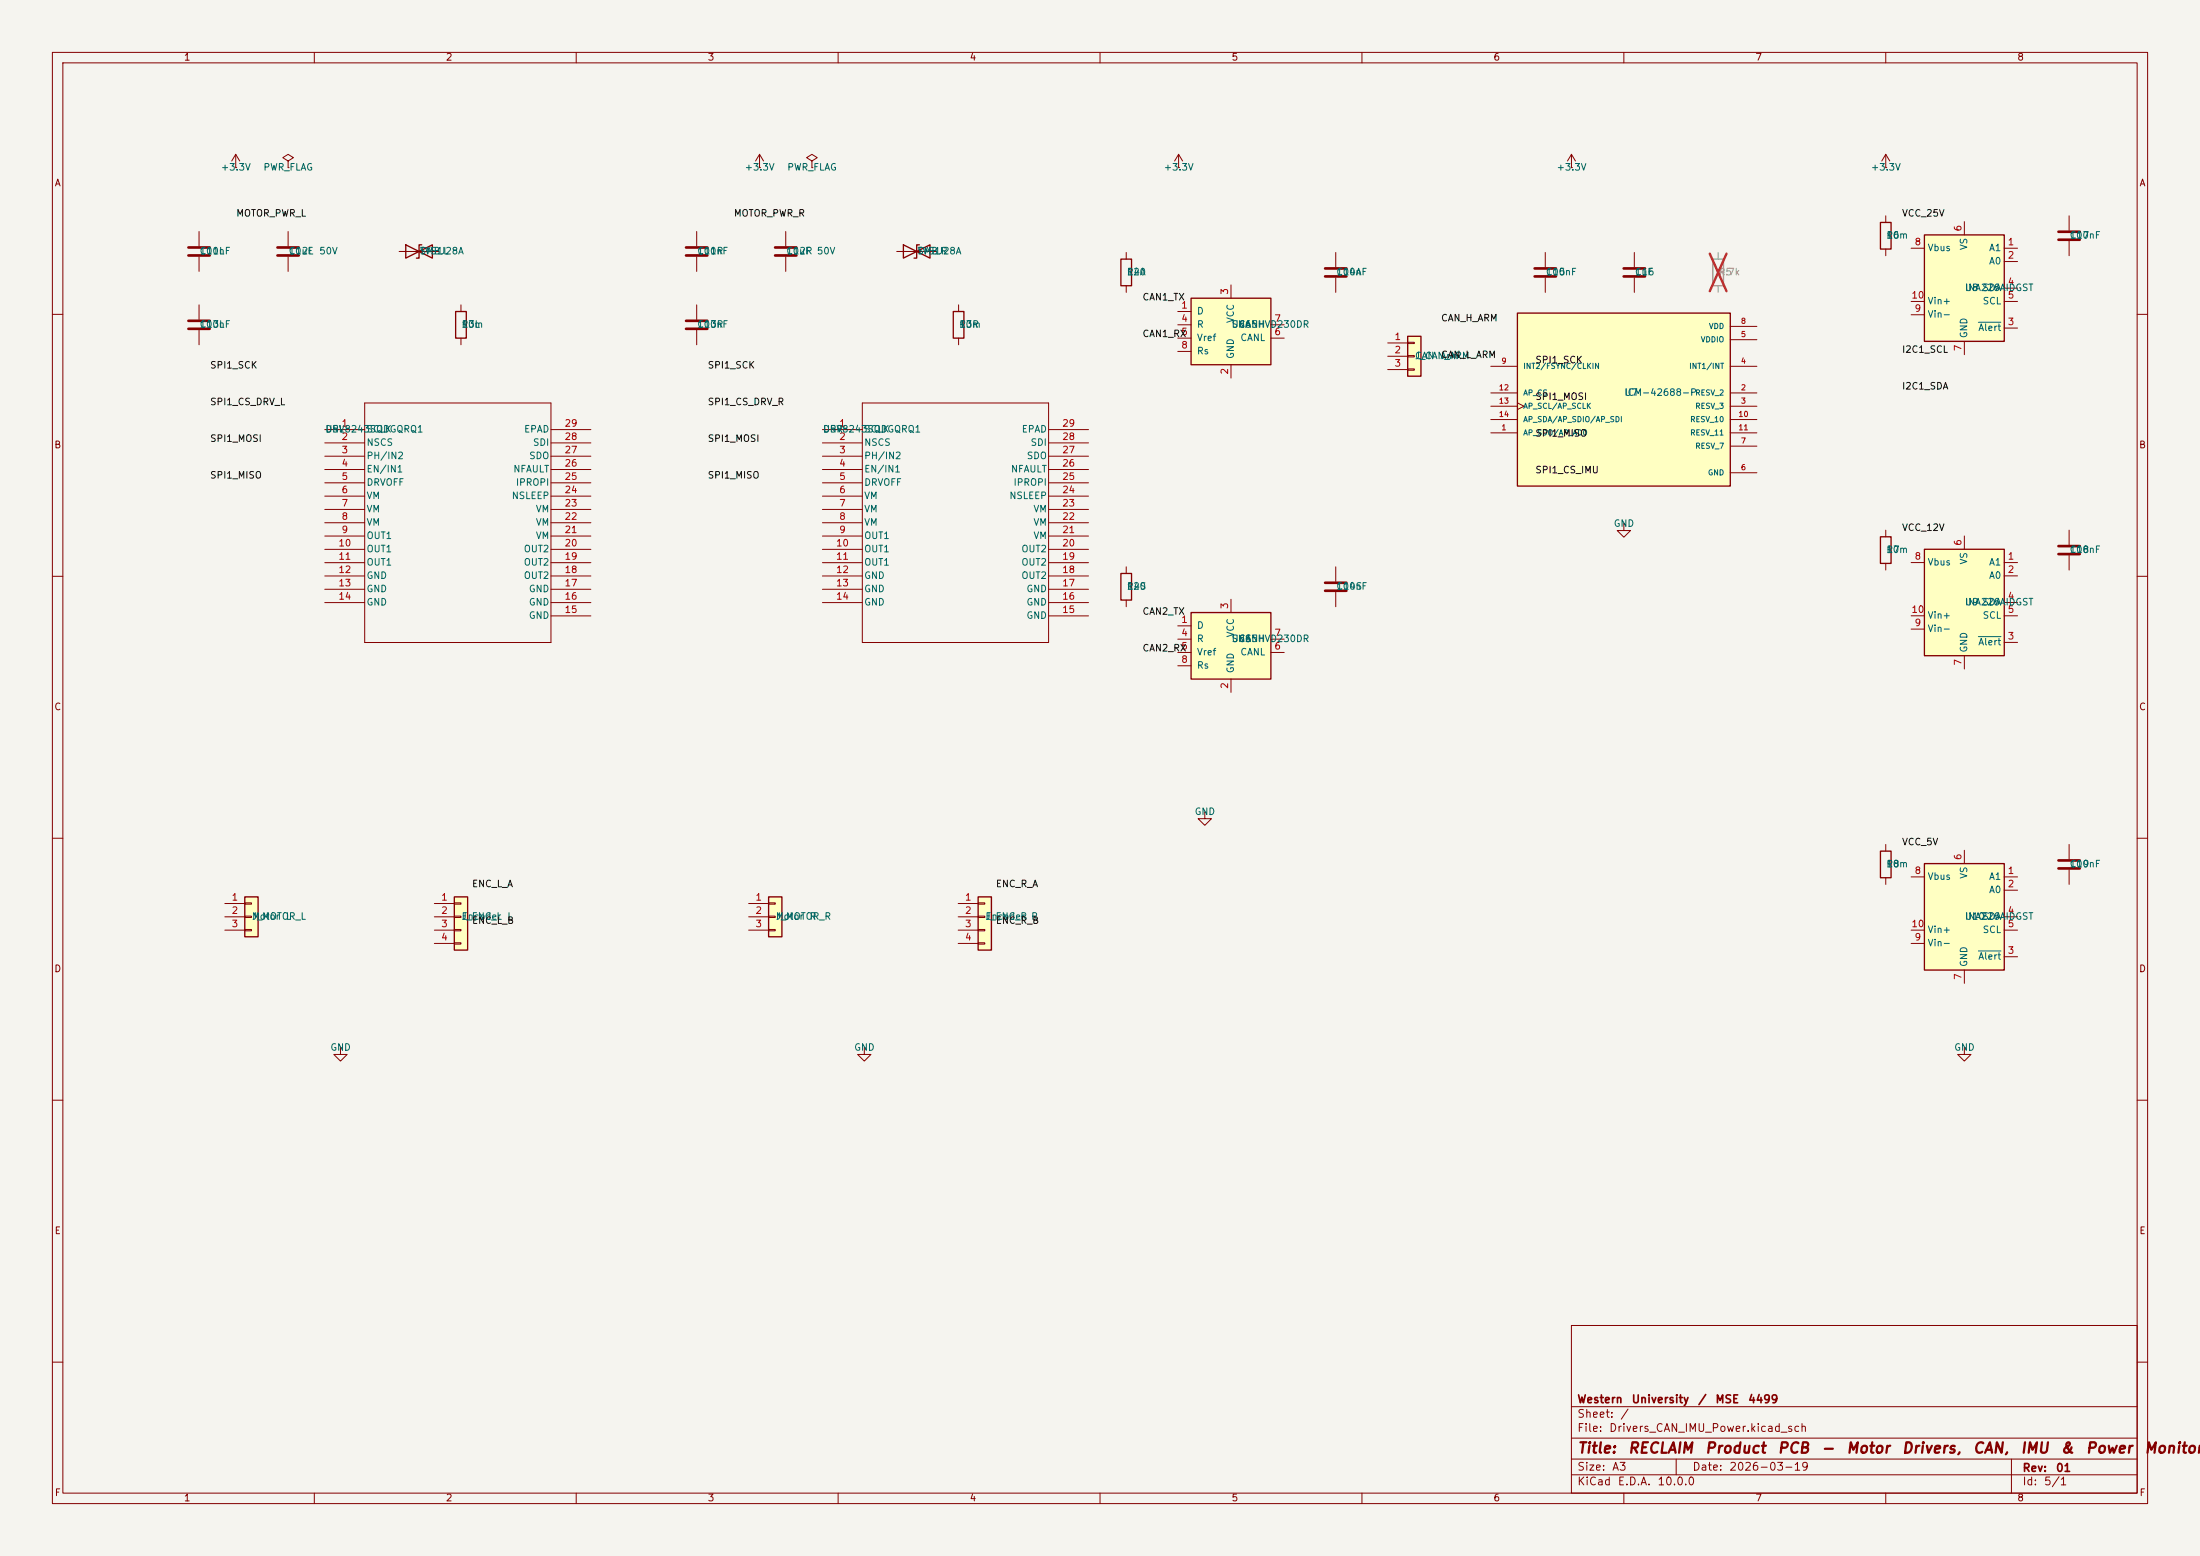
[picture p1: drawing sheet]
<svg xmlns="http://www.w3.org/2000/svg" width="420mm" height="297mm" viewBox="0 0 420 297" stroke-linecap="round" stroke-linejoin="round" font-family="sans-serif">
<path d="M0 0h420v297h-420z" fill="#f5f4ef" stroke="#f5f4ef" stroke-width=".19"/>
<g fill="none" stroke="#840000" stroke-width=".19">
<path d="M10 10h400v277h-400zM12 12h396v273h-396zM60 10v2M110 10v2M160 10v2M210 10v2M260 10v2M310 10v2M360 10v2M10 60h2M408 60h2M10 110h2"/>
<path d="M408 110h2M10 160h2M408 160h2M10 210h2M408 210h2M300 253h108v32h-108zM10 260h2M300 278.5h108M300 274.5h108M300 268.5h108M320 278.5v3M384 278.5v6.5"/>
<path d="M408 260h2M60 285v2M110 285v2M160 285v2M210 285v2M260 285v2M300 281.5h108M310 285v2M360 285v2"/>
</g>
<path d="M289.7 59.8h40.6v33h-40.6z" fill="#ffffc2"/>
<path d="M289.7 59.8h40.6v33h-40.6z" fill="none" stroke="#840000" stroke-width=".25"/>
<g fill="none" stroke="#840000" stroke-width=".19">
<path d="M300 32h.1M300 29.5l-.8 1.2M300 29.5l.8 1.2M300 29.5v2.5M295 48.2v2.8M295 53v2.8M284.6 75h5.1M284.6 77.5h5.1M284.6 69.9h5.1M289.7 76.9l1.2 .6-1.2 .7M330.3 75h5.1M330.3 77.5h5.1"/>
<path d="M330.3 69.9h5.1M330.3 64.8h5.1M330.3 62.3h5.1M284.6 82.6h5.1M284.6 80.1h5.1M330.3 82.6h5.1M330.3 90.2h5.1M330.3 85.2h5.1M330.3 80.1h5.1M165 200v1.3h1.3l-1.3 1.2-1.3-1.2h1.3M165 200h.1"/>
</g>
<path d="M327 49.5h2v5h-2z" fill="none" stroke="#9c9b98" stroke-width=".25"/>
<path d="M328 48.2v1.3M328 54.5v1.3" fill="none" stroke="#9c9b98" stroke-width=".19"/>
<path d="M326.4 48.4l3.2 7.2M329.6 48.4l-3.2 7.2" fill="none" stroke="#e12e31" stroke-width=".46"/>
<path d="M293 51.2h4M293 52.8h4" fill="none" stroke="#840000" stroke-width=".51"/>
<path d="M146.7 171.2h2.6v7.6h-2.6z" fill="#ffffc2"/>
<path d="M146.7 171.2h2.6v7.6h-2.6z" fill="none" stroke="#840000" stroke-width=".25"/>
<path d="M142.9 172.5h3.8M142.9 175h3.8M142.9 177.5h3.8M146.7 172.3h1.3v.3h-1.3zM146.7 174.9h1.3v.2h-1.3zM146.7 177.4h1.3v.3h-1.3z" fill="none" stroke="#840000" stroke-width=".19"/>
<path d="M186.7 171.2h2.6v10.1h-2.6z" fill="#ffffc2"/>
<path d="M186.7 171.2h2.6v10.1h-2.6z" fill="none" stroke="#840000" stroke-width=".25"/>
<g fill="none" stroke="#840000" stroke-width=".19">
<path d="M145 32h.1M145 29.5l-.8 1.2M145 29.5l.8 1.2M145 29.5v2.5M155 30.7l1-.6-1-.6-1 .6 1 .6v1.3M155 32h.1M133 44.2v2.8M133 49v2.8M150 44.2v2.8M150 49v2.8M255 108.2v2.8M255 113v2.8"/>
<path d="M230 155v1.3h1.3l-1.3 1.2-1.3-1.2h1.3M230 155h.1M182.9 172.5h3.8M182.9 175h3.8M182.9 177.5h3.8M186.7 172.3h1.3v.3h-1.3zM186.7 174.9h1.3v.2h-1.3zM186.7 177.4h1.3v.3h-1.3zM186.7 180h1.3v.2h-1.3zM182.9 180.1h3.8"/>
</g>
<path d="M131 47.2h4M131 48.8h4M148 47.2h4M148 48.8h4M253 111.2h4M253 112.8h4" fill="none" stroke="#840000" stroke-width=".51"/>
<path d="M227.4 116.9h15.2v12.7h-15.2z" fill="#ffffc2"/>
<path d="M227.4 116.9h15.2v12.7h-15.2z" fill="none" stroke="#840000" stroke-width=".25"/>
<path d="M224.8 119.5h2.6M235 114.4v2.5M224.8 122h2.6M224.8 124.5h2.6M224.8 127.1h2.6M235 129.6v2.6M242.6 122h2.6M242.6 124.5h2.6" fill="none" stroke="#840000" stroke-width=".19"/>
<path d="M268.7 64.2h2.6v7.6h-2.6z" fill="#ffffc2"/>
<path d="M268.7 64.2h2.6v7.6h-2.6z" fill="none" stroke="#840000" stroke-width=".25"/>
<g fill="none" stroke="#840000" stroke-width=".19">
<path d="M225 32h.1M225 29.5l-.8 1.2M225 29.5l.8 1.2M225 29.5v2.5M255 48.2v2.8M255 53v2.8M69.6 76.9h35.6v45.7h-35.6zM264.9 65.5h3.8M264.9 68h3.8M264.9 70.5h3.8M268.7 65.3h1.3v.3h-1.3zM268.7 67.9h1.3v.2h-1.3z"/>
<path d="M268.7 70.4h1.3v.3h-1.3zM62 82h7.6M62 84.5h7.6M62 87.1h7.6M62 89.6h7.6M62 92.2h7.6M62 94.7h7.6M62 97.2h7.6M62 99.8h7.6M105.2 82h7.6M105.2 84.5h7.6M105.2 87.1h7.6"/>
<path d="M105.2 89.6h7.6M105.2 92.2h7.6M105.2 94.7h7.6M105.2 97.2h7.6M105.2 99.8h7.6M62 102.3h7.6M62 104.9h7.6M62 107.4h7.6M62 109.9h7.6M62 112.5h7.6M62 115h7.6M105.2 102.3h7.6"/>
<path d="M105.2 104.9h7.6M105.2 107.4h7.6M105.2 109.9h7.6M105.2 112.5h7.6M105.2 115h7.6M105.2 117.6h7.6"/>
</g>
<path d="M253 51.2h4M253 52.8h4" fill="none" stroke="#840000" stroke-width=".51"/>
<path d="M227.4 56.9h15.2v12.7h-15.2z" fill="#ffffc2"/>
<path d="M227.4 56.9h15.2v12.7h-15.2z" fill="none" stroke="#840000" stroke-width=".25"/>
<path d="M224.8 59.5h2.6M235 54.4v2.5M224.8 62h2.6M224.8 64.5h2.6M224.8 67.1h2.6M235 69.6v2.6M242.6 62h2.6M242.6 64.5h2.6M65 200v1.3h1.3l-1.3 1.2-1.3-1.2h1.3M65 200h.1" fill="none" stroke="#840000" stroke-width=".19"/>
<path d="M86.7 171.2h2.6v10.1h-2.6z" fill="#ffffc2"/>
<path d="M86.7 171.2h2.6v10.1h-2.6z" fill="none" stroke="#840000" stroke-width=".25"/>
<path d="M82.9 172.5h3.8M82.9 175h3.8M82.9 177.5h3.8M86.7 172.3h1.3v.3h-1.3zM86.7 174.9h1.3v.2h-1.3zM86.7 177.4h1.3v.3h-1.3zM86.7 180h1.3v.2h-1.3zM82.9 180.1h3.8" fill="none" stroke="#840000" stroke-width=".19"/>
<path d="M46.7 171.2h2.6v7.6h-2.6z" fill="#ffffc2"/>
<path d="M46.7 171.2h2.6v7.6h-2.6z" fill="none" stroke="#840000" stroke-width=".25"/>
<path d="M42.9 172.5h3.8M42.9 175h3.8M42.9 177.5h3.8M46.7 172.3h1.3v.3h-1.3zM46.7 174.9h1.3v.2h-1.3zM46.7 177.4h1.3v.3h-1.3z" fill="none" stroke="#840000" stroke-width=".19"/>
<path d="M367.4 104.8h15.2v20.4h-15.2z" fill="#ffffc2"/>
<path d="M77.5 46.7v2.6l5-2.6v2.6zM80.5 46.7h-.5v2.6h-.5M87 59.5h2v5h-2zM172.5 46.7v2.6l5-2.6v2.6zM175.5 46.7h-.5v2.6h-.5M182 59.5h2v5h-2zM214 49.5h2v5h-2zM214 109.5h2v5h-2zM359 102.5h2v5h-2zM367.4 104.8h15.2v20.4h-15.2z" fill="none" stroke="#840000" stroke-width=".25"/>
<g fill="none" stroke="#840000" stroke-width=".19">
<path d="M45 32h.1M45 29.5l-.8 1.2M45 29.5l.8 1.2M45 29.5v2.5M55 30.7l1-.6-1-.6-1 .6 1 .6v1.3M55 32h.1M38 44.2v2.8M38 49v2.8M38 58.2v2.8M55 44.2v2.8M55 49v2.8M76.2 48h7.6"/>
<path d="M88 58.2v1.3M133 58.2v2.8M171.2 48h7.6M183 58.2v1.3M215 48.2v1.3M215 54.5v1.3M312 48.2v2.8M312 53v2.8M38 63v2.8M88 64.5v1.3M133 63v2.8M164.6 76.9h35.6v45.7h-35.6z"/>
<path d="M183 64.5v1.3M157 82h7.6M157 84.5h7.6M157 87.1h7.6M157 89.6h7.6M157 92.2h7.6M157 94.7h7.6M157 97.2h7.6M157 99.8h7.6M200.2 82h7.6M200.2 84.5h7.6M200.2 87.1h7.6"/>
<path d="M200.2 89.6h7.6M200.2 92.2h7.6M200.2 94.7h7.6M200.2 97.2h7.6M200.2 99.8h7.6M157 107.4h7.6M157 115h7.6M157 102.3h7.6M157 104.9h7.6M157 109.9h7.6M157 112.5h7.6M200.2 107.4h7.6"/>
<path d="M200.2 115h7.6M200.2 117.6h7.6M200.2 102.3h7.6M200.2 104.9h7.6M200.2 109.9h7.6M200.2 112.5h7.6M215 108.2v1.3M215 114.5v1.3M360 101.2v1.3M360 107.5v1.3M364.8 107.4h2.6M364.8 117.5h2.6"/>
<path d="M375 102.3v2.5M382.6 107.4h2.6M382.6 109.9h2.6M382.6 115h2.6M382.6 117.5h2.6M395 101.2v2.8M395 106v2.8M364.8 120.1h2.6M375 125.2v2.5M382.6 122.6h2.6M375 200v1.3h1.3l-1.3 1.2-1.3-1.2h1.3M375 200h.1"/>
</g>
<path d="M377.7 121.5h4.3" fill="none" stroke="#006464" stroke-width=".19"/>
<path d="M36 47.2h4M36 48.8h4M53 47.2h4M53 48.8h4M310 51.2h4M310 52.8h4M36 61.2h4M36 62.8h4M131 61.2h4M131 62.8h4M393 104.2h4M393 105.8h4" fill="none" stroke="#840000" stroke-width=".51"/>
<path d="M367.4 164.8h15.2v20.4h-15.2z" fill="#ffffc2"/>
<path d="M367.4 164.8h15.2v20.4h-15.2z" fill="none" stroke="#840000" stroke-width=".25"/>
<g fill="none" stroke="#840000" stroke-width=".19">
<path d="M360 32h.1M360 29.5l-.8 1.2M360 29.5l.8 1.2M360 29.5v2.5M395 41.2v2.8M395 46v2.8M364.8 167.4h2.6M364.8 177.5h2.6M375 162.3v2.5M382.6 167.4h2.6M382.6 169.9h2.6M382.6 175h2.6"/>
<path d="M382.6 177.5h2.6M395 161.2v2.8M395 166v2.8M364.8 180.1h2.6M375 185.2v2.5M382.6 182.6h2.6"/>
</g>
<path d="M377.7 181.5h4.3" fill="none" stroke="#006464" stroke-width=".19"/>
<path d="M393 44.2h4M393 45.8h4M393 164.2h4M393 165.8h4" fill="none" stroke="#840000" stroke-width=".51"/>
<path d="M367.4 44.8h15.2v20.4h-15.2z" fill="#ffffc2"/>
<path d="M359 42.5h2v5h-2zM367.4 44.8h15.2v20.4h-15.2zM359 162.5h2v5h-2z" fill="none" stroke="#840000" stroke-width=".25"/>
<g fill="none" stroke="#840000" stroke-width=".19">
<path d="M360 41.2v1.3M360 47.5v1.3M364.8 47.4h2.6M364.8 57.5h2.6M375 42.3v2.5M382.6 47.4h2.6M382.6 49.9h2.6M382.6 55h2.6M382.6 57.5h2.6M364.8 60.1h2.6M375 65.2v2.5M382.6 62.6h2.6"/>
<path d="M310 100v1.3h1.3l-1.3 1.2-1.3-1.2h1.3M310 100h.1M360 161.2v1.3M360 167.5v1.3"/>
</g>
<path d="M377.7 61.5h4.3" fill="none" stroke="#006464" stroke-width=".19"/>
<g font-size="2" fill="#840000">
<text x="301" y="277.9">Title:</text>
<text x="310.6" y="277.9">RECLAIM</text>
<text x="325.4" y="277.9">Product</text>
<text x="339.2" y="277.9">PCB</text>
<text x="347.5" y="277.9">-</text>
<text x="352.3" y="277.9">Motor</text>
<text x="362.9" y="277.9">Drivers,</text>
<text x="376.5" y="277.9">CAN,</text>
<text x="385.6" y="277.9">IMU</text>
<text x="393.2" y="277.9">&amp;</text>
<text x="398" y="277.9">Power</text>
<text x="409.2" y="277.9">Monitori</text>
</g>
<g font-size="1.5" fill="#840000">
<text x="301" y="268.2">Western</text>
<text x="311.4" y="268.2">University</text>
<text x="324" y="268.2">/</text>
<text x="327.4" y="268.2">MSE</text>
<text x="333.6" y="268.2">4499</text>
<text x="301" y="273.7">File:</text>
<text x="301" y="271">Sheet:</text>
<text x="307.1" y="273.7">Drivers_CAN_IMU_Power.kicad_sch</text>
<text x="309.2" y="271">/</text>
<text x="301" y="281.1">Size:</text>
<text x="307.6" y="281.1">A3</text>
<text x="323" y="281.1">Date:</text>
<text x="330" y="281.1">2026-03-19</text>
<text x="386" y="281.3">Rev:</text>
<text x="392.4" y="281.3">01</text>
<text x="301" y="283.9">KiCad</text>
<text x="308.7" y="283.9">E.D.A.</text>
<text x="316.3" y="283.9">10.0.0</text>
<text x="386" y="283.9">Id:</text>
<text x="390.1" y="283.9">5/1</text>
</g>
<g font-size="1.3" fill="#840000">
<text x="35" y="11.9">1</text>
<text x="85" y="11.9">2</text>
<text x="135" y="11.9">3</text>
<text x="185" y="11.9">4</text>
<text x="235" y="11.9">5</text>
<text x="285" y="11.9">6</text>
<text x="335" y="11.9">7</text>
<text x="385" y="11.9">8</text>
<text x="10.3" y="35.9">A</text>
<text x="408.3" y="35.9">A</text>
<text x="10.3" y="85.9">B</text>
<text x="408.2" y="85.9">B</text>
<text x="10.3" y="135.9">C</text>
<text x="408.2" y="135.9">C</text>
<text x="10.3" y="185.9">D</text>
<text x="408.2" y="185.9">D</text>
<text x="10.3" y="235.9">E</text>
<text x="408.3" y="235.9">E</text>
<text x="10.3" y="285.9">F</text>
<text x="35" y="286.9">1</text>
<text x="85" y="286.9">2</text>
<text x="135" y="286.9">3</text>
<text x="185" y="286.9">4</text>
<text x="235" y="286.9">5</text>
<text x="285" y="286.9">6</text>
<text x="335" y="286.9">7</text>
<text x="385" y="286.9">8</text>
<text x="408.3" y="285.9">F</text>
</g>
<g font-size="1.3" fill="#006464">
<text x="42.1" y="32.9">+3.3V</text>
<text x="50.2" y="32.9">PWR_FLAG</text>
<text x="142.1" y="32.9">+3.3V</text>
<text x="150.2" y="32.9">PWR_FLAG</text>
<text x="222.1" y="32.9">+3.3V</text>
<text x="297.1" y="32.9">+3.3V</text>
<text x="357.1" y="32.9">+3.3V</text>
<text x="360" y="45.9">R6</text>
<text x="360" y="45.9">10m</text>
<text x="375.9" y="47.8" transform="rotate(-90 375.9 47.8)">VS</text>
<text x="395" y="45.9">100nF</text>
<text x="395" y="45.9">C17</text>
<text x="38" y="48.9">C11L</text>
<text x="38" y="48.9">100nF</text>
<text x="55" y="48.9">C12L</text>
<text x="55" y="48.9">10uF</text>
<text x="60.8" y="48.9">50V</text>
<text x="80" y="48.9">TVS1L</text>
<text x="80" y="48.9">SMBJ28A</text>
<text x="133" y="48.9">100nF</text>
<text x="133" y="48.9">C11R</text>
<text x="150" y="48.9">C12R 50V</text>
<text x="150" y="48.9">10uF</text>
<text x="175" y="48.9">SMBJ28A</text>
<text x="175" y="48.9">TVS1R</text>
<text x="215" y="52.9">R4A</text>
<text x="215" y="52.9">120</text>
<text x="255" y="52.9">100nF</text>
<text x="255" y="52.9">C14A</text>
<text x="295" y="52.9">100nF</text>
<text x="295" y="52.9">C15</text>
<text x="312" y="52.9">1uF</text>
<text x="312" y="52.9">C16</text>
<text x="367.9" y="48.2">Vbus</text>
<text x="379.6" y="48.2">A1</text>
<text x="379.6" y="50.8">A0</text>
<text x="367.9" y="58.4">Vin+</text>
<text x="375" y="55.9">INA226AIDGST</text>
<text x="375" y="55.9">U8 SDA</text>
<text x="378.4" y="58.4">SCL</text>
<text x="38" y="62.9">C13L</text>
<text x="38" y="62.9">100nF</text>
<text x="88" y="62.9">10m</text>
<text x="88" y="62.9">R3L</text>
<text x="133" y="62.9">100nF</text>
<text x="133" y="62.9">C13R</text>
<text x="183" y="62.9">R3R</text>
<text x="183" y="62.9">10m</text>
<text x="228.4" y="60.3">D</text>
<text x="228.4" y="62.9">R</text>
<text x="228.4" y="65.4">Vref</text>
<text x="235" y="62.9">U6A</text>
<text x="235" y="62.9">SN65HVD230DR</text>
<text x="235.9" y="61.8" transform="rotate(-90 235.9 61.8)">VCC</text>
<text x="236.4" y="62.9">CANH</text>
<text x="236.7" y="65.4">CANL</text>
<text x="367.9" y="60.9">Vin-</text>
<text x="375.9" y="64.7" transform="rotate(-90 375.9 64.7)">GND</text>
<text x="377.6" y="63.5">Alert</text>
<text x="228.4" y="67.9">Rs</text>
<text x="235.9" y="68.6" transform="rotate(-90 235.9 68.6)">GND</text>
<text x="270" y="68.9">J_CAN_ARM</text>
<text x="270" y="68.9">CAN</text>
<text x="274.9" y="68.9">Arm</text>
<text x="310" y="75.9">ICM-42688-P</text>
<text x="310" y="75.9">U7</text>
<text x="62" y="82.9">U5L</text>
<text x="62" y="82.9">DRV8243SQDGQRQ1</text>
<text x="69.9" y="82.9">SCLK</text>
<text x="99.9" y="82.9">EPAD</text>
<text x="157" y="82.9">DRV8243SQDGQRQ1</text>
<text x="157" y="82.9">U5R</text>
<text x="164.9" y="82.9">SCLK</text>
<text x="194.9" y="82.9">EPAD</text>
<text x="69.9" y="85.4">NSCS</text>
<text x="69.9" y="87.9">PH/IN2</text>
<text x="100.9" y="87.9">SDO</text>
<text x="101.6" y="85.4">SDI</text>
<text x="164.9" y="85.4">NSCS</text>
<text x="164.9" y="87.9">PH/IN2</text>
<text x="195.9" y="87.9">SDO</text>
<text x="196.6" y="85.4">SDI</text>
<text x="69.9" y="90.5">EN/IN1</text>
<text x="69.9" y="93">DRVOFF</text>
<text x="69.9" y="95.6">VM</text>
<text x="97.6" y="95.6">NSLEEP</text>
<text x="97.9" y="90.5">NFAULT</text>
<text x="98.4" y="93">IPROPI</text>
<text x="164.9" y="90.5">EN/IN1</text>
<text x="164.9" y="93">DRVOFF</text>
<text x="164.9" y="95.6">VM</text>
<text x="192.6" y="95.6">NSLEEP</text>
<text x="192.9" y="90.5">NFAULT</text>
<text x="193.4" y="93">IPROPI</text>
<text x="69.9" y="98.1">VM</text>
<text x="69.9" y="100.6">VM</text>
<text x="102.2" y="100.6">VM</text>
<text x="102.2" y="98.1">VM</text>
<text x="164.9" y="98.1">VM</text>
<text x="164.9" y="100.6">VM</text>
<text x="197.2" y="100.6">VM</text>
<text x="197.2" y="98.1">VM</text>
<text x="308" y="100.9">GND</text>
<text x="69.9" y="103.2">OUT1</text>
<text x="69.9" y="105.7">OUT1</text>
<text x="99.9" y="105.7">OUT2</text>
<text x="102.2" y="103.2">VM</text>
<text x="164.9" y="103.2">OUT1</text>
<text x="164.9" y="105.7">OUT1</text>
<text x="194.9" y="105.7">OUT2</text>
<text x="197.2" y="103.2">VM</text>
<text x="360" y="105.9">R7</text>
<text x="360" y="105.9">10m</text>
<text x="375.9" y="107.8" transform="rotate(-90 375.9 107.8)">VS</text>
<text x="395" y="105.9">100nF</text>
<text x="395" y="105.9">C18</text>
<text x="69.9" y="108.3">OUT1</text>
<text x="69.9" y="110.8">GND</text>
<text x="69.9" y="113.3">GND</text>
<text x="99.9" y="110.8">OUT2</text>
<text x="99.9" y="108.3">OUT2</text>
<text x="100.9" y="113.3">GND</text>
<text x="164.9" y="108.3">OUT1</text>
<text x="164.9" y="110.8">GND</text>
<text x="164.9" y="113.3">GND</text>
<text x="194.9" y="110.8">OUT2</text>
<text x="194.9" y="108.3">OUT2</text>
<text x="195.9" y="113.3">GND</text>
<text x="215" y="112.9">120</text>
<text x="215" y="112.9">R4S</text>
<text x="255" y="112.9">C14S</text>
<text x="255" y="112.9">100nF</text>
<text x="367.9" y="108.2">Vbus</text>
<text x="379.6" y="108.2">A1</text>
<text x="379.6" y="110.8">A0</text>
<text x="69.9" y="115.9">GND</text>
<text x="100.9" y="118.4">GND</text>
<text x="100.9" y="115.9">GND</text>
<text x="164.9" y="115.9">GND</text>
<text x="195.9" y="118.4">GND</text>
<text x="195.9" y="115.9">GND</text>
<text x="367.9" y="118.4">Vin+</text>
<text x="375" y="115.9">INA226AIDGST</text>
<text x="375" y="115.9">U9 SDA</text>
<text x="378.4" y="118.4">SCL</text>
<text x="228.4" y="120.3">D</text>
<text x="228.4" y="122.9">R</text>
<text x="228.4" y="125.4">Vref</text>
<text x="235" y="122.9">U6S</text>
<text x="235" y="122.9">SN65HVD230DR</text>
<text x="235.9" y="121.8" transform="rotate(-90 235.9 121.8)">VCC</text>
<text x="236.4" y="122.9">CANH</text>
<text x="236.7" y="125.4">CANL</text>
<text x="367.9" y="120.9">Vin-</text>
<text x="375.9" y="124.7" transform="rotate(-90 375.9 124.7)">GND</text>
<text x="377.6" y="123.5">Alert</text>
<text x="228.4" y="127.9">Rs</text>
<text x="235.9" y="128.6" transform="rotate(-90 235.9 128.6)">GND</text>
<text x="228" y="155.9">GND</text>
<text x="360" y="165.9">R8</text>
<text x="360" y="165.9">10m</text>
<text x="375.9" y="167.8" transform="rotate(-90 375.9 167.8)">VS</text>
<text x="395" y="165.9">100nF</text>
<text x="395" y="165.9">C19</text>
<text x="367.9" y="168.2">Vbus</text>
<text x="379.6" y="168.2">A1</text>
<text x="379.6" y="170.8">A0</text>
<text x="48" y="175.9">J_MOTOR_L</text>
<text x="48" y="175.9">Motor</text>
<text x="54.4" y="175.9">L</text>
<text x="88" y="175.9">Encoder</text>
<text x="88" y="175.9">J_ENC_L</text>
<text x="96.7" y="175.9">L</text>
<text x="148" y="175.9">Motor</text>
<text x="148" y="175.9">J_MOTOR_R</text>
<text x="154.4" y="175.9">R</text>
<text x="188" y="175.9">J_ENC_R R</text>
<text x="188" y="175.9">Encoder</text>
<text x="367.9" y="178.4">Vin+</text>
<text x="375" y="175.9">U10SDA</text>
<text x="375" y="175.9">INA226AIDGST</text>
<text x="378.4" y="178.4">SCL</text>
<text x="367.9" y="180.9">Vin-</text>
<text x="375.9" y="184.7" transform="rotate(-90 375.9 184.7)">GND</text>
<text x="377.6" y="183.5">Alert</text>
<text x="63" y="200.9">GND</text>
<text x="163" y="200.9">GND</text>
<text x="373" y="200.9">GND</text>
</g>
<g font-size="1.3" fill="#0f0f0f">
<text x="45" y="41.7">MOTOR_PWR_L</text>
<text x="140" y="41.7">MOTOR_PWR_R</text>
<text x="363" y="41.7">VCC_25V</text>
<text x="218" y="57.7">CAN1_TX</text>
<text x="218" y="64.7">CAN1_RX</text>
<text x="275" y="61.7">CAN_H_ARM</text>
<text x="40" y="70.7">SPI1_SCK</text>
<text x="135" y="70.7">SPI1_SCK</text>
<text x="275" y="68.7">CAN_L_ARM</text>
<text x="293" y="69.7">SPI1_SCK</text>
<text x="363" y="67.7">I2C1_SCL</text>
<text x="40" y="77.7">SPI1_CS_DRV_L</text>
<text x="135" y="77.7">SPI1_CS_DRV_R</text>
<text x="293" y="76.7">SPI1_MOSI</text>
<text x="363" y="74.7">I2C1_SDA</text>
<text x="293" y="83.7">SPI1_MISO</text>
<text x="40" y="84.7">SPI1_MOSI</text>
<text x="135" y="84.7">SPI1_MOSI</text>
<text x="40" y="91.7">SPI1_MISO</text>
<text x="135" y="91.7">SPI1_MISO</text>
<text x="293" y="90.7">SPI1_CS_IMU</text>
<text x="363" y="101.7">VCC_12V</text>
<text x="218" y="117.7">CAN2_TX</text>
<text x="218" y="124.7">CAN2_RX</text>
<text x="363" y="161.7">VCC_5V</text>
<text x="90" y="169.7">ENC_L_A</text>
<text x="190" y="169.7">ENC_R_A</text>
<text x="90" y="176.7">ENC_L_B</text>
<text x="190" y="176.7">ENC_R_B</text>
</g>
<g font-size="1.3" fill="#a90000">
<text x="365.4" y="47.1">8</text>
<text x="374.7" y="44.3" transform="rotate(-90 374.7 44.3)">6</text>
<text x="383.2" y="47.1">1</text>
<text x="383.2" y="49.7">2</text>
<text x="225.4" y="59.2">1</text>
<text x="234.7" y="56.4" transform="rotate(-90 234.7 56.4)">3</text>
<text x="364.8" y="57.3">10</text>
<text x="365.4" y="59.8">9</text>
<text x="383.2" y="54.7">4</text>
<text x="383.2" y="57.3">5</text>
<text x="225.4" y="61.7">4</text>
<text x="225.4" y="64.3">5</text>
<text x="243.2" y="64.3">6</text>
<text x="243.2" y="61.7">7</text>
<text x="266.1" y="65.2">1</text>
<text x="383.2" y="62.4">3</text>
<text x="225.4" y="66.8">8</text>
<text x="234.7" y="71.6" transform="rotate(-90 234.7 71.6)">2</text>
<text x="266.1" y="67.7">2</text>
<text x="266.1" y="70.3">3</text>
<text x="374.7" y="67.1" transform="rotate(-90 374.7 67.1)">7</text>
<text x="65.1" y="81.7">1</text>
<text x="107.7" y="81.7">29</text>
<text x="160.1" y="81.7">1</text>
<text x="202.7" y="81.7">29</text>
<text x="65.1" y="84.3">2</text>
<text x="65.1" y="86.8">3</text>
<text x="65.1" y="89.4">4</text>
<text x="107.7" y="89.4">26</text>
<text x="107.7" y="86.8">27</text>
<text x="107.7" y="84.3">28</text>
<text x="160.1" y="84.3">2</text>
<text x="160.1" y="86.8">3</text>
<text x="160.1" y="89.4">4</text>
<text x="202.7" y="89.4">26</text>
<text x="202.7" y="86.8">27</text>
<text x="202.7" y="84.3">28</text>
<text x="65.1" y="91.9">5</text>
<text x="65.1" y="94.4">6</text>
<text x="107.7" y="94.4">24</text>
<text x="107.7" y="91.9">25</text>
<text x="160.1" y="91.9">5</text>
<text x="160.1" y="94.4">6</text>
<text x="202.7" y="94.4">24</text>
<text x="202.7" y="91.9">25</text>
<text x="65.1" y="97">7</text>
<text x="65.1" y="99.5">8</text>
<text x="107.7" y="99.5">22</text>
<text x="107.7" y="97">23</text>
<text x="160.1" y="97">7</text>
<text x="160.1" y="99.5">8</text>
<text x="202.7" y="99.5">22</text>
<text x="202.7" y="97">23</text>
<text x="64.5" y="104.6">10</text>
<text x="64.5" y="107.1">11</text>
<text x="65.1" y="102.1">9</text>
<text x="107.7" y="107.1">19</text>
<text x="107.7" y="104.6">20</text>
<text x="107.7" y="102.1">21</text>
<text x="159.5" y="104.6">10</text>
<text x="159.5" y="107.1">11</text>
<text x="160.1" y="102.1">9</text>
<text x="202.7" y="107.1">19</text>
<text x="202.7" y="104.6">20</text>
<text x="202.7" y="102.1">21</text>
<text x="365.4" y="107.1">8</text>
<text x="374.7" y="104.3" transform="rotate(-90 374.7 104.3)">6</text>
<text x="383.2" y="107.1">1</text>
<text x="64.5" y="109.7">12</text>
<text x="64.5" y="112.2">13</text>
<text x="107.7" y="112.2">17</text>
<text x="107.7" y="109.7">18</text>
<text x="159.5" y="109.7">12</text>
<text x="159.5" y="112.2">13</text>
<text x="202.7" y="112.2">17</text>
<text x="202.7" y="109.7">18</text>
<text x="383.2" y="109.7">2</text>
<text x="64.5" y="114.8">14</text>
<text x="107.7" y="117.3">15</text>
<text x="107.7" y="114.8">16</text>
<text x="159.5" y="114.8">14</text>
<text x="202.7" y="117.3">15</text>
<text x="202.7" y="114.8">16</text>
<text x="225.4" y="119.2">1</text>
<text x="234.7" y="116.4" transform="rotate(-90 234.7 116.4)">3</text>
<text x="364.8" y="117.3">10</text>
<text x="365.4" y="119.8">9</text>
<text x="383.2" y="114.7">4</text>
<text x="383.2" y="117.3">5</text>
<text x="225.4" y="121.7">4</text>
<text x="225.4" y="124.3">5</text>
<text x="243.2" y="124.3">6</text>
<text x="243.2" y="121.7">7</text>
<text x="383.2" y="122.4">3</text>
<text x="225.4" y="126.8">8</text>
<text x="234.7" y="131.6" transform="rotate(-90 234.7 131.6)">2</text>
<text x="374.7" y="127.1" transform="rotate(-90 374.7 127.1)">7</text>
<text x="365.4" y="167.1">8</text>
<text x="374.7" y="164.3" transform="rotate(-90 374.7 164.3)">6</text>
<text x="383.2" y="167.1">1</text>
<text x="44.1" y="172.2">1</text>
<text x="84.1" y="172.2">1</text>
<text x="144.1" y="172.2">1</text>
<text x="184.1" y="172.2">1</text>
<text x="383.2" y="169.7">2</text>
<text x="44.1" y="174.7">2</text>
<text x="44.1" y="177.3">3</text>
<text x="84.1" y="174.7">2</text>
<text x="84.1" y="177.3">3</text>
<text x="84.1" y="179.8">4</text>
<text x="144.1" y="174.7">2</text>
<text x="144.1" y="177.3">3</text>
<text x="184.1" y="174.7">2</text>
<text x="184.1" y="177.3">3</text>
<text x="184.1" y="179.8">4</text>
<text x="364.8" y="177.3">10</text>
<text x="365.4" y="179.8">9</text>
<text x="383.2" y="174.7">4</text>
<text x="383.2" y="177.3">5</text>
<text x="383.2" y="182.4">3</text>
<text x="374.7" y="187.1" transform="rotate(-90 374.7 187.1)">7</text>
</g>
<g font-size="1.3" fill="#939391">
<text x="328" y="52.9">R5</text>
<text x="328" y="52.9">4.7k</text>
</g>
<g font-size="1" fill="#006464">
<text x="324.6" y="65.6">VDDIO</text>
<text x="326.1" y="63">VDD</text>
<text x="290.7" y="70.7">INT2/FSYNC/CLKIN</text>
<text x="322.4" y="70.7">INT1/INT</text>
<text x="290.7" y="75.7">AP_CS</text>
<text x="323.5" y="75.7">RESV_2</text>
<text x="290.7" y="83.4">AP_SDO/AP_AD0</text>
<text x="290.7" y="78.3">AP_SCL/AP_SCLK</text>
<text x="290.7" y="80.8">AP_SDA/AP_SDIO/AP_SDI</text>
<text x="322.6" y="80.8">RESV_10</text>
<text x="322.6" y="83.4">RESV_11</text>
<text x="323.5" y="78.3">RESV_3</text>
<text x="323.5" y="85.9">RESV_7</text>
<text x="326" y="91">GND</text>
</g>
<g font-size="1" fill="#a90000">
<text x="332.2" y="64.6">5</text>
<text x="332.2" y="62">8</text>
<text x="286.5" y="69.7">9</text>
<text x="332.2" y="69.7">4</text>
<text x="286" y="74.7">12</text>
<text x="286" y="77.3">13</text>
<text x="332.2" y="74.7">2</text>
<text x="332.2" y="77.3">3</text>
<text x="286" y="79.8">14</text>
<text x="286.5" y="82.4">1</text>
<text x="331.8" y="79.8">10</text>
<text x="331.8" y="82.4">11</text>
<text x="332.2" y="90">6</text>
<text x="332.2" y="84.9">7</text>
</g>
</svg>
